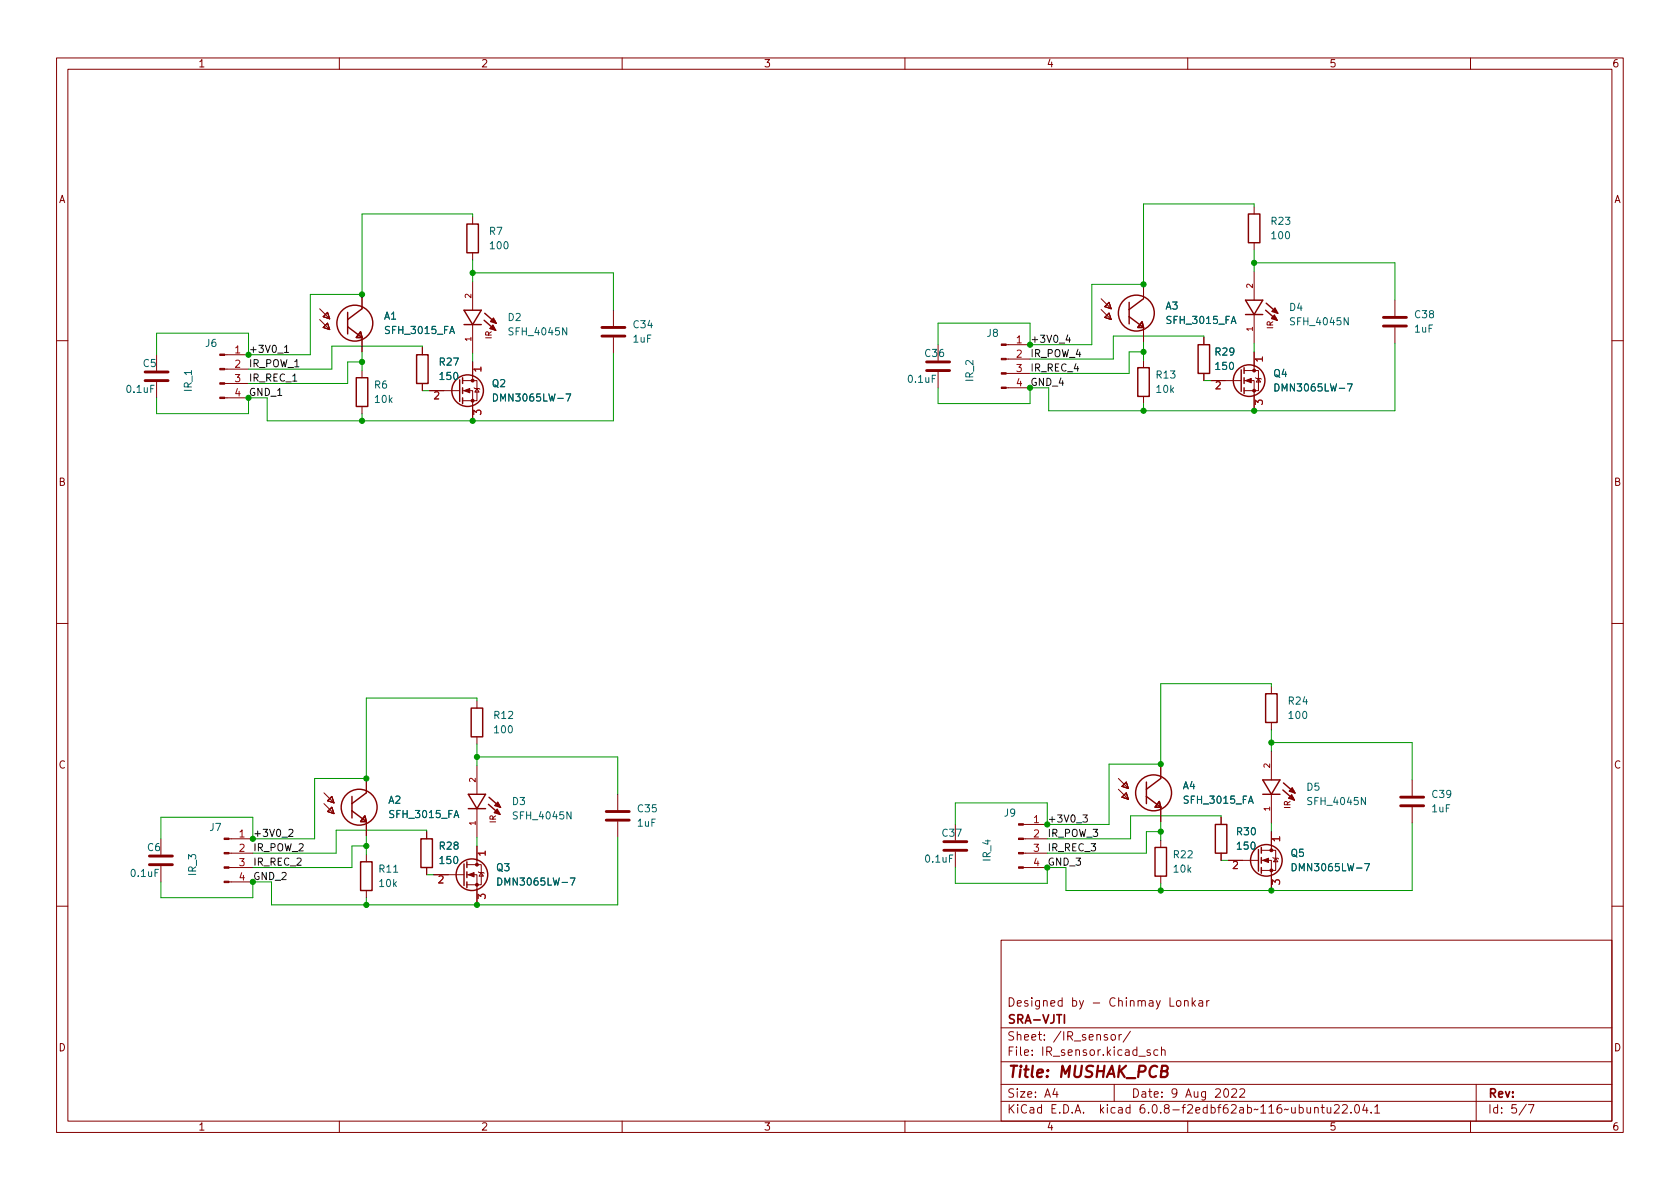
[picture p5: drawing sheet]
<svg xmlns="http://www.w3.org/2000/svg" width="297mm" height="210mm" viewBox="0 0 297 210" stroke-linecap="round" stroke-linejoin="round" font-family="sans-serif">
<g fill="none" stroke="#840000" stroke-width=".18">
<path d="M10 10.2h277v190.1h-277zM12 12.2h273v186.1h-273zM60 10.2v2M110 10.2v2M160 10.2v2M210 10.2v2M260 10.2v2M83.6 38.3v1.3M221.7 36.6v1.2M56.5 56.5l1.8 1.8M56.5 54.6l1.8 1.8M57.1 57.9l.8-.8 .4 1.2z"/>
<path d="M57.1 57.9l.8-.8 .4 1.2M57.1 56l.8-.8 .4 1.2M57.1 57.9l1.2 .4M57.1 56l1.2 .4M57.9 55.2l.4 1.2-1.2-.4zM63.8 59.4l.2 .3v2.5M64 52.1v2.5M83.6 44.7v1.3M83.6 49.8v5.1M83.6 57.4v5.1M108.5 54.9v2.8M108.5 59.7v2.8"/>
<path d="M194.7 54.7l1.8 1.8M194.7 52.8l1.8 1.8M195.3 56.1l.8-.7 .4 1.1M195.3 54.2l.8-.7 .4 1.1M195.3 56.1l1.2 .4M195.3 54.2l1.2 .4M196.1 55.4l.4 1.1-1.2-.4zM196.1 53.5l.4 1.1-1.2-.4zM201.9 57.7l.3 .2v2.5M202.2 50.3v2.5M212.9 59.7v1.3M221.7 42.9v1.3"/>
<path d="M221.7 48v5.1M221.7 55.6v5.1M246.6 53.1v2.8M246.6 57.9v2.8M10 60.2h2M27.7 62.7v2.8M27.7 67.6v2.8M39.7 70.4h4.2M39.7 67.8h4.2M39.7 65.3h4.2M39.7 62.7h4.2M64 65.5v1.3"/>
<path d="M64 71.9v1.2M74.7 61.5v1.2M74.7 67.8v1.3M75.9 69.1h5.4M81.8 69.1h1.8v5.1M81.8 67.3h2.5v3.6h-2.5M83.6 64v3.3M83.8 68.6l.1 .1h.8l.1 .1M84.3 68.7l.4 .6h-.8zM165.9 61v2.7M165.9 65.8v2.8M177.9 68.6h4.2"/>
<path d="M177.9 66h4.2M177.9 63.5h4.2M177.9 61h4.2M202.2 63.7v1.3M202.2 70.1v1.3M212.9 66v1.3M214.1 67.3h5.4M220 67.3h1.7v5.1M220 65.5h2.5v3.6h-2.5M221.7 62.2v3.3M222 66.8l.1 .1h.8l.1 .2M222.5 66.9l.4 .7h-.8z"/>
<path d="M285 60.2h2M10 110.2h2M285 110.2h2M64.8 137.7v2.5M84.3 123.9v1.3M84.3 130.3v1.3M84.3 135.4v5.1M197.7 139.6l1.8 1.7M197.7 137.7l1.8 1.7M198.4 139.1l.7-.8 .4 1.1M198.4 139.1l1.1 .3M199.1 138.3l.4 1.1-1.1-.3z"/>
<path d="M205.2 135.1v2.6M224.8 121.4v1.3M224.8 127.8v1.2M224.8 132.8v5.1M249.7 137.9v2.8M28.4 148.3v2.8M28.4 153.2v2.8M40.5 153.4h4.2M40.5 150.9h4.2M40.5 148.3h4.2M40.5 156h4.2M57.3 142.1l1.8 1.8"/>
<path d="M57.3 140.2l1.8 1.8M57.9 143.5l.8-.8 .4 1.2zM57.9 143.5l.8-.8 .4 1.2M57.9 141.6l.8-.8 .4 1.2M57.9 143.5l1.2 .4M57.9 141.6l1.2 .4M58.7 140.8l.4 1.2-1.2-.4zM64.5 145l.3 .3v2.5M64.8 151.1v1.3M64.8 157.5v1.2M75.4 147.1v1.2M75.4 153.4v1.3"/>
<path d="M76.7 154.7h5.3M82.5 154.7h1.8v5.1M82.5 152.9h2.6v3.6h-2.6M84.3 143v5.1M84.3 149.6v3.3M84.6 154.2l.1 .1h.8l.1 .1M85.1 154.3l.4 .6h-.8zM109.2 140.5v2.8M109.2 145.3v2.8M168.9 145.8v2.8M168.9 150.6v2.8M180.9 153.4h4.3"/>
<path d="M180.9 150.9h4.3M180.9 148.3h4.3M180.9 145.8h4.3M198.4 141l.7-.8 .4 1.1M198.4 141l1.1 .3M199.1 140.2l.4 1.1-1.1-.3zM205 142.5l.2 .2v2.6M205.2 148.6v1.3M205.2 154.9v1.3M215.9 144.5v1.3M215.9 150.9v1.2M217.2 152.1h5.3"/>
<path d="M223 152.1h1.8v5.1M223 150.4h2.6v3.5h-2.6M224.8 140.5v5M224.8 147.1v3.3M225 151.6l.2 .2h.7l.2 .1M225.6 151.8l.3 .6h-.7zM249.7 142.7v2.8M10 160.2h2M177 166.3h108v32h-108zM206.9 176.4v1.5h.7M208.1 177l.4-.1 .3 .3v.4l-.3 .3h-.4l-.1-.3v-.4zM209.4 177.1l.2-.2 .4 .1 .1 .9"/>
<path d="M209.4 176.9v1M210.8 176.4v1.5M210.9 177.4l.5 .5M211.4 176.9l-.6 .6M212 177h.6v.9M212.6 177.3l-.5 .1a.29 .29 0 0 0-.2 .2 .29 .29 0 0 0 .2 .3h.5M213.4 176.9v1M213.8 176.9l-.3 .1-.1 .2M285 160.2h2M60 198.3v2M110 198.3v2M160 198.3v2"/>
<path d="M177 194.8h108M177 191.8h108M177 187.8h108M177 181.8h108M186.5 192.5l-.4 1h1M186.9 193v1M196.5 183.1l.2-.2 .4 .2 .1 .5-.1 .3h-.4l-.2-.1zM197 191.8v3M197.9 182.9v1M198.3 182.9l-.3 .1-.1 .2M199.9 182.4l-1.3 1.9M203.4 185.7l-.4-.1-.2 .2 .1 .3 .5 .1v.4h-.6"/>
<path d="M204.7 185.7l-.4-.1-.3 .3v.4l.1 .3h.6M205.4 185.8l.2-.2 .3 .1 .1 .9M205.4 185.1v1.5M210 198.3v2M216.5 192.7l.2-.2a.81 .81 0 0 1 .6 .7 .81 .81 0 0 1-.3 .8h-.1a.81 .81 0 0 1-.4-1.3zM217.8 192.7l.6-.2 .2 .2v.3l-.9 1h.9M219.2 192.7l.6-.2 .2 .2 .1 .3-1 1h1M232.4 196l.2-.2 .4 .1 .1 .9M232.4 195.8v1M233.6 195.8h.5M233.8 195.3v1.3l.3 .2M234.6 195.8l.1 1h.4l.2-.1"/>
<path d="M235.3 195.8v1M235.9 195.5l.6-.2 .2 .2 .1 .3-.9 1h.9M237.4 195.5l.5-.2 .2 .2 .1 .3-.9 1h.9M238.9 196.7v.1M239.7 195.4l.2-.1a.81 .81 0 0 1 .5 .7 .81 .81 0 0 1-.3 .8h-.1a.81 .81 0 0 1-.6-.6 .81 .81 0 0 1 .3-.8zM241.3 195.3l-.4 1h1M241.6 195.8v1M242.4 196.7v.1M243.1 195.8l.4-.5v1.5M243.1 196.8h.8M260 198.3v2M261 191.8v6.5"/>
<path d="M269.9 195.3l-1.3 1.9M270.2 195.3h1l-.6 1.5"/>
</g>
<path d="M205.4 189.4l.8-.1a.46 .46 0 0 0 .3-.4 .46 .46 0 0 0-.4-.4h-.6l-.3 2h.8a.53 .53 0 0 0 .4-.5 .53 .53 0 0 0-.4-.6" fill="none" stroke="#840000" stroke-width=".4"/>
<path d="M188.2 179.4v1.5" fill="none" stroke="#840000" stroke-width=".3"/>
<g fill="none" stroke="#840000" stroke-width=".25">
<path d="M82.5 39.6h2.1v5.1h-2.1zM220.7 37.8h2.1v5.1h-2.1zM61.5 55.2v3.8M61.5 57.8l2.5 1.9M63.8 58.7l.2 1h-1zM64 54.6l-2.5 1.9M82 54.9h3.1l-1.5 2.5zM82 57.4h3.1M85.6 56.6l2 1.8M85.7 55.4l2 1.8M86.8 56.8l.4-.5 .5 .9M86.8 56.8l.9 .4"/>
<path d="M87.1 57.7l.1 .2M87.1 57.5l.5 .9-.9-.3zM87.2 56.5l.1 .2M87.4 58v.1M87.5 56.7v.2l-.7-.1M199.6 53.5v3.8M199.6 56l2.6 1.9M201.9 56.9l.3 1h-1zM202.2 52.8l-2.6 1.9M220.2 53.1h3.1l-1.6 2.5zM220.2 55.6h3.1M223.8 54.9l2 1.7"/>
<path d="M223.9 53.6l2 1.8M224.9 55.1l.5-.6 .5 .9M224.9 55.1l1 .3M225.2 55.9l.2 .3M225.3 55.7l.5 .9-1-.3zM225.3 54.7l.2 .2M225.6 56.2v.1M225.7 55v.1h-.8M63 66.8h2v5.1h-2zM73.7 62.7h2v5.1h-2zM81.3 67.2v3.8M81.8 66.8v1"/>
<path d="M81.8 68.6v1M81.8 70.4v1M201.2 65h2v5.1h-2zM211.8 61h2.1v5h-2.1zM219.5 65.4v3.8M220 65v1M220 66.8v1M220 68.6v1M83.3 125.2h2v5.1h-2zM202.7 138.3v3.8M205.2 137.7l-2.5 1.9M223.3 137.9h3l-1.5 2.6z"/>
<path d="M223.8 122.7h2v5.1h-2zM226.8 139.7l2.1 1.8M226.9 138.4l2.1 1.8M228 139.9l.5-.6 .5 .9M228 139.9l1 .3M228.4 139.5l.1 .2M228.7 139.8v.1h-.7M62.2 140.8v3.8M62.2 143.4l2.6 1.9M63.8 152.4h2v5.1h-2zM64.5 144.3l.3 1h-1zM64.8 140.2l-2.6 1.9"/>
<path d="M74.4 148.3h2.1v5.1h-2.1zM82 152.8v3.8M82.5 152.4v1M82.5 154.2v1M82.5 156v1M82.8 140.5h3.1l-1.6 2.5zM82.8 143h3.1M86.4 142.2l2 1.8M86.5 141l2 1.8M87.5 142.4l.5-.5 .5 .9M87.5 142.4l1 .4M87.8 143.3l.2 .2"/>
<path d="M87.9 143.1l.5 .9-1-.3zM87.9 142.1l.2 .2M88.2 143.6v.1M88.3 142.3v.2l-.8-.1M202.7 140.8l2.5 1.9M204.2 149.9h2v5h-2zM205 141.7l.2 1h-1zM214.9 145.8h2v5.1h-2zM222.5 150.2v3.8M223 149.9v1M223 151.6v1M223 153.4v1"/>
<path d="M223.3 140.5h3M228.3 140.8l.1 .2M228.4 140.6l.5 .9-1-.4zM228.6 141v.2"/>
<circle cx="62.7" cy="57.1" r="3.2"/>
<circle cx="200.9" cy="55.4" r="3.2"/>
<circle cx="82.7" cy="69.1" r="2.79"/>
<circle cx="220.9" cy="67.3" r="2.79"/>
<circle cx="63.5" cy="142.7" r="3.2"/>
<circle cx="83.4" cy="154.7" r="2.79"/>
<circle cx="204" cy="140.2" r="3.2"/>
<circle cx="223.9" cy="152.1" r="2.79"/>
</g>
<g fill="#ffffc2" stroke="#ffffc2" stroke-width=".18">
<path d="M199.1 140.2l.4 1.1-1.1-.3z"/>
<path d="M199.1 138.3l.4 1.1-1.1-.3z"/>
<path d="M205 141.7l.2 1h-1z"/>
<path d="M196.1 55.4l.4 1.1-1.2-.4z"/>
<path d="M196.1 53.5l.4 1.1-1.2-.4z"/>
<path d="M201.9 56.9l.3 1h-1z"/>
<path d="M57.9 143.5l.8-.8 .4 1.2z"/>
<path d="M58.7 140.8l.4 1.2-1.2-.4z"/>
<path d="M64.5 144.3l.3 1h-1z"/>
<path d="M57.1 57.9l.8-.8 .4 1.2z"/>
<path d="M57.9 55.2l.4 1.2-1.2-.4z"/>
<path d="M63.8 58.7l.2 1h-1z"/>
</g>
<g fill="none" stroke="#840000" stroke-width=".51">
<path d="M106.4 59.4h4.1M106.4 57.9h4.1M244.6 57.7h4.1M244.6 56.1h4.1M25.7 67.3h4M25.7 65.8h4M163.8 65.5h4.1M163.8 64h4.1M26.4 152.9h4.1M26.4 151.4h4.1M107.2 145h4.1M107.2 143.5h4.1"/>
<path d="M166.9 150.4h4M166.9 148.8h4M247.6 142.5h4.1M247.6 141h4.1"/>
</g>
<g fill="#840000" stroke="#840000" stroke-width=".18">
<path d="M220.2 67.3l1-.4v.8z"/>
<path d="M223.3 152.1l1-.3v.7z"/>
<path d="M180.1 153.3h.8v.2h-.8z"/>
<path d="M180.1 150.7h.8v.3h-.8z"/>
<path d="M180.1 148.2h.8v.3h-.8z"/>
<path d="M180.1 145.7h.8v.2h-.8z"/>
<path d="M177 68.4h.9v.3h-.9z"/>
<path d="M177 65.9h.9v.3h-.9z"/>
<path d="M177 63.4h.9v.2h-.9z"/>
<path d="M177 60.8h.9v.3h-.9z"/>
<path d="M38.9 70.2h.8v.3h-.8z"/>
<path d="M38.9 67.7h.8v.2h-.8z"/>
<path d="M38.9 65.1h.8v.3h-.8z"/>
<path d="M38.9 62.6h.8v.3h-.8z"/>
<path d="M82.8 154.7l1-.4v.8z"/>
<path d="M39.6 155.8h.9v.3h-.9z"/>
<path d="M39.6 153.3h.9v.2h-.9z"/>
<path d="M39.6 150.7h.9v.3h-.9z"/>
<path d="M39.6 148.2h.9v.3h-.9z"/>
<path d="M82 69.1l1.1-.4v.8z"/>
<circle cx="221.7" cy="69.1" r=".25"/>
<circle cx="221.7" cy="65.5" r=".25"/>
<circle cx="224.8" cy="153.9" r=".25"/>
<circle cx="224.8" cy="150.4" r=".25"/>
<circle cx="84.3" cy="156.5" r=".25"/>
<circle cx="84.3" cy="152.9" r=".25"/>
<circle cx="83.6" cy="70.9" r=".25"/>
<circle cx="83.6" cy="67.3" r=".25"/>
</g>
<path d="M87.2 69.7a.64 .64 0 0 1 .8 .6 .64 .64 0 0 1-.8 .6zM100.1 69.7h.8l-.5 1.2M225.4 67.9a.64 .64 0 0 1 .8 .6 .64 .64 0 0 1-.8 .6zM238.2 67.9h.9l-.6 1.2M88 155.3a.64 .64 0 0 1 .7 .6 .64 .64 0 0 1-.7 .6zM100.8 155.3h.9l-.6 1.2M228.5 152.7a.64 .64 0 0 1 .7 .6 .64 .64 0 0 1-.7 .7zM241.3 152.7h.8l-.5 1.3" fill="none" stroke="#006464" stroke-width=".18"/>
<path d="M188.8 59.2l-.3 .9h.8M189.1 59.7v.8M50.3 61.4l.4-.3v1.2M50.3 62.3h.7M51.1 146.8l.5-.1 .2 .3-.8 .9h.8M191.5 144.1h.8l-.5 .5 .4 .1v.6l-.2 .1-.5-.1" fill="none" stroke="#0f0f0f" stroke-width=".18"/>
<g fill="none" stroke="#009600" stroke-width=".18">
<path d="M83.6 38.3v-.5h-19.6v14.3h-9.1v10.6h-11v-3.8h-16.2v3.8M221.7 36.6v-.5h-19.5v14.2h-9.2v10.7h-10.9v-3.9h-16.2v3.9M83.6 46v3.8M83.6 48.3h24.9v6.6M212.9 59.7v-.3h-16.1v4.1h-14.7M221.7 44.2v3.8M221.7 46.5h24.9v6.6M64 62.2v3.3M64 73.1v1.3M64 64h-2.5v3.8h-17.6M74.7 61.5v-.3h-16v4.1h-14.8M74.7 69.1h1.2"/>
<path d="M83.6 62.5v1.5M83.6 74.2v.2M108.5 62.5v11.9h-61.3v-4h-3.3v2.7h-16.2v-2.7M202.2 60.4v3.3M202.2 71.4v1.2M202.2 62.2h-2.6v3.8h-17.5M212.9 67.3h1.2M221.7 60.7v1.5M221.7 72.4v.2M246.6 60.7v11.9h-61.2v-4h-3.3v2.8h-16.2v-2.8M84.3 123.9v-.5h-19.5v14.3h-9.2v10.6h-10.9v-3.8h-16.3v3.8M84.3 131.6v3.8"/>
<path d="M84.3 133.9h24.9v6.6M224.8 121.4v-.5h-19.6v14.2h-9.1v10.7h-10.9v-3.8h-16.3v3.8M224.8 129v3.8M224.8 131.3h24.9v6.6M64.8 149.6h-2.6v3.8h-17.5M64.8 147.8v3.3M64.8 158.7v1.3M75.4 147.1v-.3h-16v4.1h-14.7M75.4 154.7h1.3M84.3 148.1v1.5M84.3 159.8v.2M109.2 148.1v11.9h-61.2v-4h-3.3v2.7h-16.3v-2.7"/>
<path d="M205.2 147.1h-2.5v3.8h-17.5M205.2 145.3v3.3M205.2 156.2v1.3M215.9 144.5v-.2h-16v4h-14.7M215.9 152.1h1.3M224.8 145.5v1.6M224.8 157.2v.3M249.7 145.5v12h-61.2v-4.1h-3.3v2.8h-16.3v-2.8"/>
</g>
<g fill="#009600" stroke="#009600" stroke-width=".18">
<circle cx="64.8" cy="160" r=".46"/>
<circle cx="205.2" cy="147.1" r=".46"/>
<circle cx="221.7" cy="72.6" r=".46"/>
<circle cx="202.2" cy="72.6" r=".46"/>
<circle cx="205.2" cy="135.1" r=".46"/>
<circle cx="224.8" cy="131.3" r=".46"/>
<circle cx="64.8" cy="137.7" r=".46"/>
<circle cx="84.3" cy="133.9" r=".46"/>
<circle cx="64.8" cy="149.6" r=".46"/>
<circle cx="84.3" cy="160" r=".46"/>
<circle cx="83.6" cy="74.4" r=".46"/>
<circle cx="64" cy="74.4" r=".46"/>
<circle cx="224.8" cy="157.5" r=".46"/>
<circle cx="205.2" cy="157.5" r=".46"/>
<circle cx="202.2" cy="50.3" r=".46"/>
<circle cx="221.7" cy="46.5" r=".46"/>
<circle cx="202.2" cy="62.2" r=".46"/>
<circle cx="64" cy="64" r=".46"/>
<circle cx="64" cy="52.1" r=".46"/>
<circle cx="83.6" cy="48.3" r=".46"/>
</g>
<text font-size="2.8" fill="#840000" x="178" y="190.6">Title: MUSHAK_PCB</text>
<g font-size="2.1" fill="#840000">
<text x="178" y="178">Designed by - Chinmay Lonkar</text>
<text x="178" y="184">Sheet: /IR_sensor/</text>
<text x="178" y="181">SRA-VJTI</text>
<text x="178" y="186.7">File: IR_sensor.kicad_sch</text>
<text x="178" y="196.9">KiCad E.D.A. kicad 6.0.8-f2edbf62ab~116~ubuntu22.04.1</text>
<text x="178" y="194.1">Size: A4</text>
<text x="200" y="194.1">Date: 9 Aug 2022</text>
<text x="263" y="194.1">Rev:</text>
<text x="263" y="196.9">Id: 5/7</text>
</g>
<g font-size="1.8" fill="#840000">
<text x="35" y="11.9">1</text>
<text x="85" y="11.9">2</text>
<text x="135" y="11.9">3</text>
<text x="185" y="11.9">4</text>
<text x="235" y="11.9">5</text>
<text x="285" y="11.9">6</text>
<text x="10.3" y="35.9">A</text>
<text x="285.3" y="35.9">A</text>
<text x="10.3" y="85.9">B</text>
<text x="285.3" y="85.9">B</text>
<text x="10.3" y="135.9">C</text>
<text x="285.3" y="135.9">C</text>
<text x="10.3" y="185.9">D</text>
<text x="285.3" y="185.9">D</text>
<text x="35" y="199.9">1</text>
<text x="85" y="199.9">2</text>
<text x="135" y="199.9">3</text>
<text x="185" y="199.9">4</text>
<text x="235" y="199.9">5</text>
<text x="285" y="199.9">6</text>
</g>
<g font-size="1.8" fill="#006464">
<text x="86.5" y="41.5">R7</text>
<text x="224.8" y="39.7">R23</text>
<text x="86.8" y="44.1">100</text>
<text x="225" y="42.3">100</text>
<text x="67.9" y="56.5">A1</text>
<text x="68.3" y="59">SFH_3015_FA</text>
<text x="89.9" y="56.8">D2</text>
<text x="90.3" y="59.3">SFH_4045N</text>
<text x="112.1" y="58">C34</text>
<text x="174.5" y="59.6">J8</text>
<text x="206.1" y="54.7">A3</text>
<text x="206.5" y="57.3">SFH_3015_FA</text>
<text x="228" y="55">D4</text>
<text x="228.4" y="57.5">SFH_4045N</text>
<text x="250.2" y="58.8">1uF</text>
<text x="250.2" y="56.3">C38</text>
<text x="25.3" y="64.9">C5</text>
<text x="36.4" y="61.3">J6</text>
<text x="77.8" y="64.6">R27</text>
<text x="112" y="60.6">1uF</text>
<text x="163.6" y="63.1">C36</text>
<text x="214.9" y="62.9">R29</text>
<text x="215" y="65.4">150</text>
<text x="22.5" y="69.5">0.1uF</text>
<text x="33.9" y="69.2" transform="rotate(-90 33.9 69.2)">IR_1</text>
<text x="66.2" y="68.7">R6</text>
<text x="66.4" y="71.2">10k</text>
<text x="77.9" y="67.2">150</text>
<text x="87" y="68.4">Q2</text>
<text x="87.9" y="71">DMN3065LW-7</text>
<text x="160.7" y="67.7">0.1uF</text>
<text x="172.1" y="67.4" transform="rotate(-90 172.1 67.4)">IR_2</text>
<text x="204.5" y="66.9">R13</text>
<text x="204.5" y="69.5">10k</text>
<text x="225.2" y="66.7">Q4</text>
<text x="226.1" y="69.2">DMN3065LW-7</text>
<text x="227.9" y="124.6">R24</text>
<text x="87.4" y="127.1">R12</text>
<text x="87.5" y="129.7">100</text>
<text x="228" y="127.1">100</text>
<text x="68.7" y="142.1">A2</text>
<text x="90.6" y="142.3">D3</text>
<text x="112.8" y="143.6">C35</text>
<text x="209.1" y="139.6">A4</text>
<text x="209.5" y="142.1">SFH_3015_FA</text>
<text x="231.1" y="139.8">D5</text>
<text x="231.5" y="142.3">SFH_4045N</text>
<text x="253.2" y="143.6">1uF</text>
<text x="253.3" y="141.1">C39</text>
<text x="37.1" y="146.9">J7</text>
<text x="69.1" y="144.6">SFH_3015_FA</text>
<text x="91" y="144.9">SFH_4045N</text>
<text x="112.8" y="146.2">1uF</text>
<text x="166.7" y="147.9">C37</text>
<text x="177.6" y="144.4">J9</text>
<text x="218.7" y="147.7">R30</text>
<text x="23.3" y="155.1">0.1uF</text>
<text x="26.1" y="150.5">C6</text>
<text x="34.7" y="154.8" transform="rotate(-90 34.7 154.8)">IR_3</text>
<text x="67.1" y="154.3">R11</text>
<text x="77.8" y="150.2">R28</text>
<text x="77.9" y="152.8">150</text>
<text x="87.8" y="154">Q3</text>
<text x="163.7" y="152.5">0.1uF</text>
<text x="175.1" y="152.2" transform="rotate(-90 175.1 152.2)">IR_4</text>
<text x="207.6" y="151.8">R22</text>
<text x="207.6" y="154.3">10k</text>
<text x="218.9" y="150.2">150</text>
<text x="228.3" y="151.5">Q5</text>
<text x="229.1" y="154">DMN3065LW-7</text>
<text x="67.1" y="156.8">10k</text>
<text x="88.6" y="156.6">DMN3065LW-7</text>
</g>
<g font-size="1.8" fill="#a90000">
<text x="41.5" y="62.5">1</text>
<text x="41.5" y="65">2</text>
<text x="85.1" y="65.8" transform="rotate(-90 85.1 65.8)">1</text>
<text x="179.7" y="60.7">1</text>
<text x="179.7" y="63.2">2</text>
<text x="179.7" y="65.8">3</text>
<text x="223.3" y="64" transform="rotate(-90 223.3 64)">1</text>
<text x="41.5" y="67.6">3</text>
<text x="41.5" y="70.1">4</text>
<text x="76.7" y="70.6">2</text>
<text x="179.7" y="68.3">4</text>
<text x="214.9" y="68.8">2</text>
<text x="223.3" y="71.6" transform="rotate(-90 223.3 71.6)">3</text>
<text x="85.1" y="73.4" transform="rotate(-90 85.1 73.4)">3</text>
<text x="42.3" y="148.1">1</text>
<text x="182.8" y="145.5">1</text>
<text x="182.8" y="148.1">2</text>
<text x="226.3" y="148.8" transform="rotate(-90 226.3 148.8)">1</text>
<text x="42.3" y="150.6">2</text>
<text x="42.3" y="153.2">3</text>
<text x="42.3" y="155.7">4</text>
<text x="85.9" y="151.4" transform="rotate(-90 85.9 151.4)">1</text>
<text x="182.8" y="150.6">3</text>
<text x="182.8" y="153.2">4</text>
<text x="217.9" y="153.7">2</text>
<text x="77.5" y="156.2">2</text>
<text x="85.9" y="159" transform="rotate(-90 85.9 159)">3</text>
<text x="226.3" y="156.4" transform="rotate(-90 226.3 156.4)">3</text>
</g>
<g font-size="1.8" fill="#0f0f0f">
<text x="43.9" y="64.9">IR_POW_1</text>
<text x="182.1" y="65.7">IR_REC_4</text>
<text x="182.1" y="63.1">IR_POW_4</text>
<text x="43.9" y="67.5">IR_REC_1</text>
<text x="185.2" y="148">IR_POW_3</text>
<text x="44.7" y="153.1">IR_REC_2</text>
<text x="44.7" y="150.5">IR_POW_2</text>
<text x="185.2" y="150.5">IR_REC_3</text>
</g>
<g font-size="1.8" fill="#009600">
<text x="43.9" y="62.4">+3V0_1</text>
<text x="182.1" y="60.6">+3V0_4</text>
<text x="43.9" y="70">GND_1</text>
<text x="182.1" y="68.2">GND_4</text>
<text x="44.7" y="148">+3V0_2</text>
<text x="185.2" y="145.4">+3V0_3</text>
<text x="44.7" y="155.6">GND_2</text>
<text x="185.2" y="153.1">GND_3</text>
</g>
<g font-size="1.4" fill="#a90000">
<text x="83.3" y="52.7" transform="rotate(-90 83.3 52.7)">2</text>
<text x="221.5" y="50.9" transform="rotate(-90 221.5 50.9)">2</text>
<text x="221.5" y="58.6" transform="rotate(-90 221.5 58.6)">1</text>
<text x="83.3" y="60.3" transform="rotate(-90 83.3 60.3)">1</text>
<text x="224.5" y="135.8" transform="rotate(-90 224.5 135.8)">2</text>
<text x="84.1" y="138.3" transform="rotate(-90 84.1 138.3)">2</text>
<text x="224.5" y="143.4" transform="rotate(-90 224.5 143.4)">1</text>
<text x="84.1" y="145.9" transform="rotate(-90 84.1 145.9)">1</text>
</g>
<g font-size="1.4" fill="#840000">
<text x="86.9" y="59.9" transform="rotate(-90 86.9 59.9)">IR</text>
<text x="225.1" y="58.2" transform="rotate(-90 225.1 58.2)">IR</text>
<text x="228.1" y="143" transform="rotate(-90 228.1 143)">IR</text>
<text x="87.7" y="145.5" transform="rotate(-90 87.7 145.5)">IR</text>
</g>
</svg>
